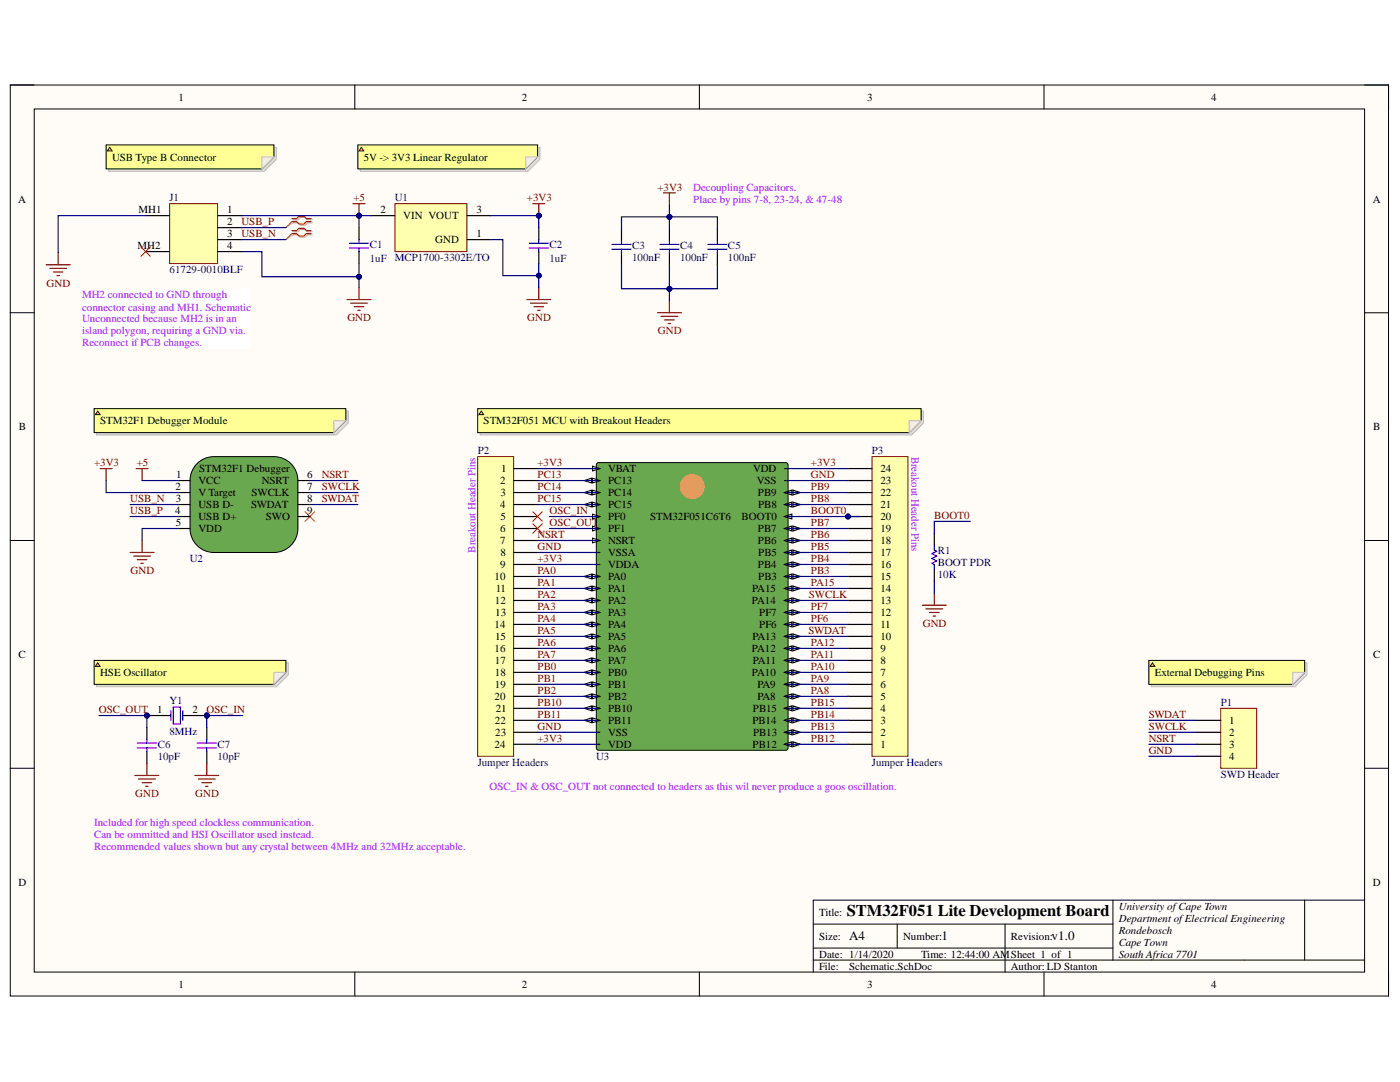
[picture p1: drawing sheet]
<svg xmlns="http://www.w3.org/2000/svg" width="279mm" height="216mm" viewBox="0 0 279 216" stroke-linecap="round" stroke-linejoin="round" font-family="sans-serif">
<path d="M2.1 17h275v181.7h-275z" fill-rule="evenodd" fill="#fffcf8"/>
<path d="M2.1 17h275v181.7h-275z" fill="none" stroke="#000" stroke-width=".2"/>
<path d="M6.8 21.7h265.5v172.3h-265.5z" fill-rule="evenodd" fill="#fffcf8"/>
<g fill="none" stroke="#000" stroke-width=".2">
<path d="M2 17h4.8M70.8 17v4.7M139.6 17v4.7M208.4 17v4.7M272.3 17h4.8v4.7M6.8 21.7h265.5v172.3h-265.5zM2 62.4h4.8M272.3 62.4h4.8M2 107.8h4.8M272.3 107.8h4.8M2 153.3h4.8M272.3 153.3h4.8"/>
<path d="M222.1 179.6v12M260.4 179.6v12M272.3 179.6h-110v14.4M70.8 194v4.7M139.6 194v4.7M162.3 184.4h59.8M162.3 191.6h110M162.3 189.2h59.8M179 184.4v4.8M200.6 184.4v9.6M208.4 194v4.7M277.1 194v4.7"/>
</g>
<path d="M95.3 91.1h7.2v59.8h-7.2z" fill-rule="evenodd" fill="#ffffb0"/>
<path d="M95.3 91.1h7.2v59.8h-7.2z" fill="none" stroke="#800000" stroke-width=".2"/>
<g fill="none" stroke="#000" stroke-width=".24">
<path d="M102.5 93.5h4.8M102.5 95.9h4.8M102.5 98.3h4.8M102.5 100.7h4.8M102.5 103.1h4.8M102.5 105.5h4.8M102.5 107.8h4.8M102.5 110.2h4.8M102.5 112.6h4.8M102.5 115h4.8M102.5 117.4h4.8M102.5 119.8h4.8"/>
<path d="M102.5 122.2h4.8M102.5 124.6h4.8M102.5 127h4.8M102.5 129.4h4.8M102.5 131.8h4.8M102.5 134.2h4.8M102.5 136.6h4.8M102.5 138.9h4.8M102.5 141.3h4.8M102.5 143.7h4.8M102.5 146.1h4.8M102.5 148.5h4.8"/>
</g>
<circle cx="29.3" cy="142.8" r=".48" fill="#000080"/>
<circle cx="29.3" cy="142.8" r=".48" fill="none" stroke="#000080" stroke-width=".2"/>
<circle cx="41.3" cy="142.8" r=".48" fill="#000080"/>
<circle cx="41.3" cy="142.8" r=".48" fill="none" stroke="#000080" stroke-width=".2"/>
<path d="M29.3 142.8h4.8" fill="none" stroke="#000" stroke-width=".24"/>
<circle cx="29.3" cy="142.8" r=".48" fill="#000080"/>
<circle cx="29.3" cy="142.8" r=".48" fill="none" stroke="#000080" stroke-width=".2"/>
<path d="M36.5 142.8h4.8" fill="none" stroke="#000" stroke-width=".24"/>
<circle cx="41.3" cy="142.8" r=".48" fill="#000080"/>
<circle cx="41.3" cy="142.8" r=".48" fill="none" stroke="#000080" stroke-width=".2"/>
<path d="M27.4 149.2h3.8M27.4 148.3h3.8M29.3 147.6v.7M29.3 149.2v.8M34.1 141.8v1.9M34.6 141.1h1.4v3.3h-1.4zM36.5 141.8v1.9M39.4 149.2h3.8M39.4 148.3h3.8M41.3 147.6v.7M41.3 149.2v.8" fill="none" stroke="#00f" stroke-width=".24"/>
<path d="M29.3 145.2v2.4M29.3 150v2.3M41.3 145.2v2.4M41.3 150v2.3" fill="none" stroke="#000" stroke-width=".24"/>
<path d="M26.9 154.7h4.8M27.6 155.4h3.4M28.4 156.2h1.9M29.1 156.9h.4M29.3 152.3v2.4M38.9 154.7h4.8M39.6 155.4h3.3M40.3 156.2h1.9M41 156.9h.5M41.3 152.3v2.4" fill="none" stroke="#800000" stroke-width=".24"/>
<circle cx="41.3" cy="142.8" r=".48" fill="#000080"/>
<circle cx="41.3" cy="142.8" r=".48" fill="none" stroke="#000080" stroke-width=".2"/>
<path d="M124 45.7v2.4M124 50.4v2.4M133.6 45.7v2.4M133.6 50.4v2.4M143.2 45.7v2.4M143.2 50.4v2.4" fill="none" stroke="#000" stroke-width=".24"/>
<path d="M122.1 49.7h3.8M122.1 48.8h3.8M124 48.1v.7M124 49.7v.7M131.7 49.7h3.8M131.7 48.8h3.8M133.6 48.1v.7M133.6 49.7v.7M141.3 49.7h3.8M141.3 48.8h3.8M143.2 48.1v.7M143.2 49.7v.7" fill="none" stroke="#00f" stroke-width=".24"/>
<path d="M132.4 38.5h2.4M133.6 38.5v2.4M131.2 62.4h4.8M131.9 63.1h3.4M132.6 63.8h2M133.4 64.6h.4M133.6 60v2.4" fill="none" stroke="#800000" stroke-width=".24"/>
<path d="M78.8 40.6h14.4v9.6h-14.4z" fill-rule="evenodd" fill="#ffffb0"/>
<path d="M78.8 40.6h14.4v9.6h-14.4z" fill="none" stroke="#800000" stroke-width=".2"/>
<path d="M71.6 45.4v2.4M71.6 50.2v2.4M74 43h4.8M93.2 47.8h4.8M93.2 43h4.8M107.5 45.4v2.4M107.5 50.2v2.4M186.5 106.4v2.4M186.5 113.6v2.4" fill="none" stroke="#000" stroke-width=".24"/>
<path d="M69.7 49.5h3.9M69.7 48.5h3.9M71.6 47.8v.7M71.6 49.5v.7M105.6 49.5h3.8M105.6 48.5h3.8M107.5 47.8v.7M107.5 49.5v.7M186.5 108.8v1l.4 .2-.9 .5 .9 .5-.9 .4 .9 .5-.9 .5 .5 .2v1" fill="none" stroke="#00f" stroke-width=".24"/>
<path d="M105.1 59.8h4.8M106.3 40.6h2.4M107.5 40.6v2.4M107.5 57.4v2.4M105.9 60.5h3.3M106.6 61.2h1.9M107.3 61.9h.5M186.5 118.4v2.4M184.1 120.8h4.8M184.8 121.5h3.3M185.5 122.2h1.9M186.2 122.9h.5" fill="none" stroke="#800000" stroke-width=".24"/>
<circle cx="107.5" cy="43" r=".48" fill="#000080"/>
<circle cx="107.5" cy="43" r=".48" fill="none" stroke="#000080" stroke-width=".2"/>
<path d="M69.3 59.8h4.7M70.5 40.6h2.3M71.6 40.6v2.4M71.6 57.4v2.4M70 60.5h3.3M70.7 61.2h1.9M71.4 61.9h.5" fill="none" stroke="#800000" stroke-width=".24"/>
<circle cx="71.6" cy="43" r=".48" fill="#000080"/>
<circle cx="71.6" cy="43" r=".48" fill="none" stroke="#000080" stroke-width=".2"/>
<path d="M119.2 92.4l37.6-.1 .4 .2 .1 56.7-.3 .4-37.5 .1-.4-.2-.1-56.7z" fill="#6aa84f"/>
<path d="M119.2 92.4l37.6-.1 .4 .2 .1 56.7-.3 .4-37.5 .1-.4-.2-.1-56.7z" fill="none" stroke="#000" stroke-width=".2"/>
<path d="M119.2 93.5h.5" fill="none" stroke="#000" stroke-width=".24"/>
<path d="M118.3 93l1.4 .5-1.4 .5z" fill="#f8fcff"/>
<path d="M118.3 93l1.4 .5-1.4 .5z" fill="none" stroke="#000" stroke-width=".2"/>
<path d="M119.2 95.9h.5" fill="none" stroke="#000" stroke-width=".24"/>
<path d="M118.3 95.4l1.4 .5-1.4 .5z" fill="#f8fcff"/>
<path d="M118.3 95.4l1.4 .5-1.4 .5z" fill="none" stroke="#000" stroke-width=".2"/>
<path d="M116.6 95.9l1.4-.5v1z" fill="#f8fcff"/>
<path d="M116.6 95.9l1.4-.5v1z" fill="none" stroke="#000" stroke-width=".2"/>
<path d="M119.2 98.3h.5" fill="none" stroke="#000" stroke-width=".24"/>
<path d="M118.3 97.8l1.4 .5-1.4 .5z" fill="#f8fcff"/>
<path d="M118.3 97.8l1.4 .5-1.4 .5z" fill="none" stroke="#000" stroke-width=".2"/>
<path d="M116.6 98.3l1.4-.5v1z" fill="#f8fcff"/>
<path d="M116.6 98.3l1.4-.5v1z" fill="none" stroke="#000" stroke-width=".2"/>
<path d="M119.2 100.7h.5" fill="none" stroke="#000" stroke-width=".24"/>
<path d="M118.3 100.2l1.4 .5-1.4 .5z" fill="#f8fcff"/>
<path d="M118.3 100.2l1.4 .5-1.4 .5z" fill="none" stroke="#000" stroke-width=".2"/>
<path d="M116.6 100.7l1.4-.5v1z" fill="#f8fcff"/>
<path d="M116.6 100.7l1.4-.5v1z" fill="none" stroke="#000" stroke-width=".2"/>
<path d="M119.2 103.1h.5" fill="none" stroke="#000" stroke-width=".24"/>
<path d="M118.3 102.6l1.4 .5-1.4 .4z" fill="#f8fcff"/>
<path d="M118.3 102.6l1.4 .5-1.4 .4z" fill="none" stroke="#000" stroke-width=".2"/>
<path d="M119.2 105.5h.5" fill="none" stroke="#000" stroke-width=".24"/>
<path d="M118.3 105l1.4 .5-1.4 .4z" fill="#f8fcff"/>
<path d="M118.3 105l1.4 .5-1.4 .4z" fill="none" stroke="#000" stroke-width=".2"/>
<path d="M119.2 107.8h.5" fill="none" stroke="#000" stroke-width=".24"/>
<path d="M118.3 107.4l1.4 .4-1.4 .5z" fill="#f8fcff"/>
<path d="M118.3 107.4l1.4 .4-1.4 .5z" fill="none" stroke="#000" stroke-width=".2"/>
<path d="M119.2 110.2h.5M119.2 112.6h.5M119.2 115h.5" fill="none" stroke="#000" stroke-width=".24"/>
<path d="M118.3 114.5l1.4 .5-1.4 .5z" fill="#f8fcff"/>
<path d="M118.3 114.5l1.4 .5-1.4 .5z" fill="none" stroke="#000" stroke-width=".2"/>
<path d="M116.6 115l1.4-.5v1z" fill="#f8fcff"/>
<path d="M116.6 115l1.4-.5v1z" fill="none" stroke="#000" stroke-width=".2"/>
<path d="M119.2 117.4h.5" fill="none" stroke="#000" stroke-width=".24"/>
<path d="M118.3 116.9l1.4 .5-1.4 .5z" fill="#f8fcff"/>
<path d="M118.3 116.9l1.4 .5-1.4 .5z" fill="none" stroke="#000" stroke-width=".2"/>
<path d="M116.6 117.4l1.4-.5v1z" fill="#f8fcff"/>
<path d="M116.6 117.4l1.4-.5v1z" fill="none" stroke="#000" stroke-width=".2"/>
<path d="M119.2 119.8h.5" fill="none" stroke="#000" stroke-width=".24"/>
<path d="M118.3 119.3l1.4 .5-1.4 .5z" fill="#f8fcff"/>
<path d="M118.3 119.3l1.4 .5-1.4 .5z" fill="none" stroke="#000" stroke-width=".2"/>
<path d="M116.6 119.8l1.4-.5v1z" fill="#f8fcff"/>
<path d="M116.6 119.8l1.4-.5v1z" fill="none" stroke="#000" stroke-width=".2"/>
<path d="M119.2 122.2h.5" fill="none" stroke="#000" stroke-width=".24"/>
<path d="M118.3 121.7l1.4 .5-1.4 .5z" fill="#f8fcff"/>
<path d="M118.3 121.7l1.4 .5-1.4 .5z" fill="none" stroke="#000" stroke-width=".2"/>
<path d="M116.6 122.2l1.4-.5v1z" fill="#f8fcff"/>
<path d="M116.6 122.2l1.4-.5v1z" fill="none" stroke="#000" stroke-width=".2"/>
<path d="M119.2 124.6h.5" fill="none" stroke="#000" stroke-width=".24"/>
<path d="M118.3 124.1l1.4 .5-1.4 .5z" fill="#f8fcff"/>
<path d="M118.3 124.1l1.4 .5-1.4 .5z" fill="none" stroke="#000" stroke-width=".2"/>
<path d="M116.6 124.6l1.4-.5v1z" fill="#f8fcff"/>
<path d="M116.6 124.6l1.4-.5v1z" fill="none" stroke="#000" stroke-width=".2"/>
<path d="M119.2 127h.5" fill="none" stroke="#000" stroke-width=".24"/>
<path d="M118.3 126.5l1.4 .5-1.4 .5z" fill="#f8fcff"/>
<path d="M118.3 126.5l1.4 .5-1.4 .5z" fill="none" stroke="#000" stroke-width=".2"/>
<path d="M116.6 127l1.4-.5v1z" fill="#f8fcff"/>
<path d="M116.6 127l1.4-.5v1z" fill="none" stroke="#000" stroke-width=".2"/>
<path d="M119.2 129.4h.5" fill="none" stroke="#000" stroke-width=".24"/>
<path d="M118.3 128.9l1.4 .5-1.4 .5z" fill="#f8fcff"/>
<path d="M118.3 128.9l1.4 .5-1.4 .5z" fill="none" stroke="#000" stroke-width=".2"/>
<path d="M116.6 129.4l1.4-.5v1z" fill="#f8fcff"/>
<path d="M116.6 129.4l1.4-.5v1z" fill="none" stroke="#000" stroke-width=".2"/>
<path d="M119.2 131.8h.5" fill="none" stroke="#000" stroke-width=".24"/>
<path d="M118.3 131.3l1.4 .5-1.4 .4z" fill="#f8fcff"/>
<path d="M118.3 131.3l1.4 .5-1.4 .4z" fill="none" stroke="#000" stroke-width=".2"/>
<path d="M116.6 131.8l1.4-.5v.9z" fill="#f8fcff"/>
<path d="M116.6 131.8l1.4-.5v.9z" fill="none" stroke="#000" stroke-width=".2"/>
<path d="M119.2 134.2h.5" fill="none" stroke="#000" stroke-width=".24"/>
<path d="M118.3 133.7l1.4 .5-1.4 .4z" fill="#f8fcff"/>
<path d="M118.3 133.7l1.4 .5-1.4 .4z" fill="none" stroke="#000" stroke-width=".2"/>
<path d="M116.6 134.2l1.4-.5v.9z" fill="#f8fcff"/>
<path d="M116.6 134.2l1.4-.5v.9z" fill="none" stroke="#000" stroke-width=".2"/>
<path d="M119.2 136.6h.5" fill="none" stroke="#000" stroke-width=".24"/>
<path d="M118.3 136.1l1.4 .5-1.4 .4z" fill="#f8fcff"/>
<path d="M118.3 136.1l1.4 .5-1.4 .4z" fill="none" stroke="#000" stroke-width=".2"/>
<path d="M116.6 136.6l1.4-.5v.9z" fill="#f8fcff"/>
<path d="M116.6 136.6l1.4-.5v.9z" fill="none" stroke="#000" stroke-width=".2"/>
<path d="M119.2 138.9h.5" fill="none" stroke="#000" stroke-width=".24"/>
<path d="M118.3 138.5l1.4 .4-1.4 .5z" fill="#f8fcff"/>
<path d="M118.3 138.5l1.4 .4-1.4 .5z" fill="none" stroke="#000" stroke-width=".2"/>
<path d="M116.6 138.9l1.4-.4v.9z" fill="#f8fcff"/>
<path d="M116.6 138.9l1.4-.4v.9z" fill="none" stroke="#000" stroke-width=".2"/>
<path d="M119.2 141.3h.5" fill="none" stroke="#000" stroke-width=".24"/>
<path d="M118.3 140.9l1.4 .4-1.4 .5z" fill="#f8fcff"/>
<path d="M118.3 140.9l1.4 .4-1.4 .5z" fill="none" stroke="#000" stroke-width=".2"/>
<path d="M116.6 141.3l1.4-.4v.9z" fill="#f8fcff"/>
<path d="M116.6 141.3l1.4-.4v.9z" fill="none" stroke="#000" stroke-width=".2"/>
<path d="M119.2 143.7h.5" fill="none" stroke="#000" stroke-width=".24"/>
<path d="M118.3 143.3l1.4 .4-1.4 .5z" fill="#f8fcff"/>
<path d="M118.3 143.3l1.4 .4-1.4 .5z" fill="none" stroke="#000" stroke-width=".2"/>
<path d="M116.6 143.7l1.4-.4v.9z" fill="#f8fcff"/>
<path d="M116.6 143.7l1.4-.4v.9z" fill="none" stroke="#000" stroke-width=".2"/>
<path d="M119.2 146.1h.5M119.2 148.5h.5M156.6 148.5h.5" fill="none" stroke="#000" stroke-width=".24"/>
<path d="M156.6 148.5l1.4-.5v1z" fill="#f8fcff"/>
<path d="M156.6 148.5l1.4-.5v1z" fill="none" stroke="#000" stroke-width=".24"/>
<path d="M158.3 148l1.4 .5-1.4 .5z" fill="#f8fcff"/>
<path d="M156.6 146.1h.5M158.3 148l1.4 .5-1.4 .5z" fill="none" stroke="#000" stroke-width=".24"/>
<path d="M156.6 146.1l1.4-.5v1z" fill="#f8fcff"/>
<path d="M156.6 146.1l1.4-.5v1z" fill="none" stroke="#000" stroke-width=".24"/>
<path d="M158.3 145.6l1.4 .5-1.4 .5z" fill="#f8fcff"/>
<path d="M156.6 143.7h.5M158.3 145.6l1.4 .5-1.4 .5z" fill="none" stroke="#000" stroke-width=".24"/>
<path d="M156.6 143.7l1.4-.4v.9z" fill="#f8fcff"/>
<path d="M156.6 143.7l1.4-.4v.9z" fill="none" stroke="#000" stroke-width=".24"/>
<path d="M158.3 143.3l1.4 .4-1.4 .5z" fill="#f8fcff"/>
<path d="M156.6 141.3h.5M158.3 143.3l1.4 .4-1.4 .5z" fill="none" stroke="#000" stroke-width=".24"/>
<path d="M156.6 141.3l1.4-.4v.9z" fill="#f8fcff"/>
<path d="M156.6 141.3l1.4-.4v.9z" fill="none" stroke="#000" stroke-width=".24"/>
<path d="M158.3 140.9l1.4 .4-1.4 .5z" fill="#f8fcff"/>
<path d="M156.6 138.9h.5M158.3 140.9l1.4 .4-1.4 .5z" fill="none" stroke="#000" stroke-width=".24"/>
<path d="M156.6 138.9l1.4-.4v.9z" fill="#f8fcff"/>
<path d="M156.6 138.9l1.4-.4v.9z" fill="none" stroke="#000" stroke-width=".24"/>
<path d="M158.3 138.5l1.4 .4-1.4 .5z" fill="#f8fcff"/>
<path d="M156.6 136.6h.5M158.3 138.5l1.4 .4-1.4 .5z" fill="none" stroke="#000" stroke-width=".24"/>
<path d="M156.6 136.6l1.4-.5v.9z" fill="#f8fcff"/>
<path d="M156.6 136.6l1.4-.5v.9z" fill="none" stroke="#000" stroke-width=".24"/>
<path d="M158.3 136.1l1.4 .5-1.4 .4z" fill="#f8fcff"/>
<path d="M156.6 134.2h.5M158.3 136.1l1.4 .5-1.4 .4z" fill="none" stroke="#000" stroke-width=".24"/>
<path d="M156.6 134.2l1.4-.5v.9z" fill="#f8fcff"/>
<path d="M156.6 134.2l1.4-.5v.9z" fill="none" stroke="#000" stroke-width=".24"/>
<path d="M158.3 133.7l1.4 .5-1.4 .4z" fill="#f8fcff"/>
<path d="M156.6 131.8h.5M158.3 133.7l1.4 .5-1.4 .4z" fill="none" stroke="#000" stroke-width=".24"/>
<path d="M156.6 131.8l1.4-.5v.9z" fill="#f8fcff"/>
<path d="M156.6 131.8l1.4-.5v.9z" fill="none" stroke="#000" stroke-width=".24"/>
<path d="M158.3 131.3l1.4 .5-1.4 .4z" fill="#f8fcff"/>
<path d="M156.6 129.4h.5M158.3 131.3l1.4 .5-1.4 .4z" fill="none" stroke="#000" stroke-width=".24"/>
<path d="M156.6 129.4l1.4-.5v1z" fill="#f8fcff"/>
<path d="M156.6 129.4l1.4-.5v1z" fill="none" stroke="#000" stroke-width=".24"/>
<path d="M158.3 128.9l1.4 .5-1.4 .5z" fill="#f8fcff"/>
<path d="M156.6 127h.5M158.3 128.9l1.4 .5-1.4 .5z" fill="none" stroke="#000" stroke-width=".24"/>
<path d="M156.6 127l1.4-.5v1z" fill="#f8fcff"/>
<path d="M156.6 127l1.4-.5v1z" fill="none" stroke="#000" stroke-width=".24"/>
<path d="M158.3 126.5l1.4 .5-1.4 .5z" fill="#f8fcff"/>
<path d="M156.6 124.6h.5M158.3 126.5l1.4 .5-1.4 .5z" fill="none" stroke="#000" stroke-width=".24"/>
<path d="M156.6 124.6l1.4-.5v1z" fill="#f8fcff"/>
<path d="M156.6 124.6l1.4-.5v1z" fill="none" stroke="#000" stroke-width=".24"/>
<path d="M158.3 124.1l1.4 .5-1.4 .5z" fill="#f8fcff"/>
<path d="M156.6 122.2h.5M158.3 124.1l1.4 .5-1.4 .5z" fill="none" stroke="#000" stroke-width=".24"/>
<path d="M156.6 122.2l1.4-.5v1z" fill="#f8fcff"/>
<path d="M156.6 122.2l1.4-.5v1z" fill="none" stroke="#000" stroke-width=".24"/>
<path d="M158.3 121.7l1.4 .5-1.4 .5z" fill="#f8fcff"/>
<path d="M156.6 119.8h.5M158.3 121.7l1.4 .5-1.4 .5z" fill="none" stroke="#000" stroke-width=".24"/>
<path d="M156.6 119.8l1.4-.5v1z" fill="#f8fcff"/>
<path d="M156.6 119.8l1.4-.5v1z" fill="none" stroke="#000" stroke-width=".24"/>
<path d="M158.3 119.3l1.4 .5-1.4 .5z" fill="#f8fcff"/>
<path d="M156.6 117.4h.5M158.3 119.3l1.4 .5-1.4 .5z" fill="none" stroke="#000" stroke-width=".24"/>
<path d="M156.6 117.4l1.4-.5v1z" fill="#f8fcff"/>
<path d="M156.6 117.4l1.4-.5v1z" fill="none" stroke="#000" stroke-width=".24"/>
<path d="M158.3 116.9l1.4 .5-1.4 .5z" fill="#f8fcff"/>
<path d="M156.6 115h.5M158.3 116.9l1.4 .5-1.4 .5z" fill="none" stroke="#000" stroke-width=".24"/>
<path d="M156.6 115l1.4-.5v1z" fill="#f8fcff"/>
<path d="M156.6 115l1.4-.5v1z" fill="none" stroke="#000" stroke-width=".24"/>
<path d="M158.3 114.5l1.4 .5-1.4 .5z" fill="#f8fcff"/>
<path d="M156.6 112.6h.5M158.3 114.5l1.4 .5-1.4 .5z" fill="none" stroke="#000" stroke-width=".24"/>
<path d="M156.6 112.6l1.4-.4v.9z" fill="#f8fcff"/>
<path d="M156.6 112.6l1.4-.4v.9z" fill="none" stroke="#000" stroke-width=".24"/>
<path d="M158.3 112.2l1.4 .4-1.4 .5z" fill="#f8fcff"/>
<path d="M156.6 110.2h.5M158.3 112.2l1.4 .4-1.4 .5z" fill="none" stroke="#000" stroke-width=".24"/>
<path d="M156.6 110.2l1.4-.4v.9z" fill="#f8fcff"/>
<path d="M156.6 110.2l1.4-.4v.9z" fill="none" stroke="#000" stroke-width=".24"/>
<path d="M158.3 109.8l1.4 .4-1.4 .5z" fill="#f8fcff"/>
<path d="M156.6 107.8h.5M158.3 109.8l1.4 .4-1.4 .5z" fill="none" stroke="#000" stroke-width=".24"/>
<path d="M156.6 107.8l1.4-.4v.9z" fill="#f8fcff"/>
<path d="M156.6 107.8l1.4-.4v.9z" fill="none" stroke="#000" stroke-width=".24"/>
<path d="M158.3 107.4l1.4 .4-1.4 .5z" fill="#f8fcff"/>
<path d="M156.6 105.5h.5M158.3 107.4l1.4 .4-1.4 .5z" fill="none" stroke="#000" stroke-width=".24"/>
<path d="M156.6 105.5l1.4-.5v.9z" fill="#f8fcff"/>
<path d="M156.6 105.5l1.4-.5v.9z" fill="none" stroke="#000" stroke-width=".24"/>
<path d="M158.3 105l1.4 .5-1.4 .4z" fill="#f8fcff"/>
<path d="M156.6 103.1h.5M158.3 105l1.4 .5-1.4 .4z" fill="none" stroke="#000" stroke-width=".24"/>
<path d="M156.6 103.1l1.4-.5v.9z" fill="#f8fcff"/>
<path d="M156.6 103.1l1.4-.5v.9zM156.6 100.7h.5" fill="none" stroke="#000" stroke-width=".24"/>
<path d="M156.6 100.7l1.4-.5v1z" fill="#f8fcff"/>
<path d="M156.6 100.7l1.4-.5v1z" fill="none" stroke="#000" stroke-width=".24"/>
<path d="M158.3 100.2l1.4 .5-1.4 .5z" fill="#f8fcff"/>
<path d="M156.6 98.3h.5M158.3 100.2l1.4 .5-1.4 .5z" fill="none" stroke="#000" stroke-width=".24"/>
<path d="M156.6 98.3l1.4-.5v1z" fill="#f8fcff"/>
<path d="M156.6 98.3l1.4-.5v1z" fill="none" stroke="#000" stroke-width=".24"/>
<path d="M158.3 97.8l1.4 .5-1.4 .5z" fill="#f8fcff"/>
<path d="M156.6 95.9h.5M156.6 93.5h.5M158.3 97.8l1.4 .5-1.4 .5z" fill="none" stroke="#000" stroke-width=".24"/>
<circle cx="138.1" cy="97.1" r="2.39" fill="#f90"/>
<circle cx="138.1" cy="97.1" r="2.39" fill="none" stroke="#f90" stroke-width=".2"/>
<circle cx="169.2" cy="103.1" r=".48" fill="#000080"/>
<circle cx="169.2" cy="103.1" r=".48" fill="none" stroke="#000080" stroke-width=".2"/>
<path d="M174 91.1h7.2v59.8h-7.2z" fill-rule="evenodd" fill="#ffffb0"/>
<path d="M174 91.1h7.2v59.8h-7.2z" fill="none" stroke="#800000" stroke-width=".2"/>
<g fill="none" stroke="#000" stroke-width=".24">
<path d="M169.2 119.8h4.8M169.2 117.4h4.8M169.2 115h4.8M169.2 112.6h4.8M169.2 110.2h4.8M169.2 107.8h4.8M169.2 105.5h4.8M169.2 103.1h4.8M169.2 138.9h4.8M169.2 136.6h4.8M169.2 134.2h4.8M169.2 131.8h4.8"/>
<path d="M169.2 129.4h4.8M169.2 127h4.8M169.2 124.6h4.8M169.2 122.2h4.8M169.2 148.5h4.8M169.2 146.1h4.8M169.2 143.7h4.8M169.2 141.3h4.8"/>
</g>
<circle cx="169.2" cy="103.1" r=".48" fill="#000080"/>
<circle cx="169.2" cy="103.1" r=".48" fill="none" stroke="#000080" stroke-width=".2"/>
<path d="M169.2 98.3h4.8M169.2 95.9h4.8M169.2 93.5h4.8M169.2 100.7h4.8" fill="none" stroke="#000" stroke-width=".24"/>
<path d="M33.9 40.6h9.5v12h-9.5z" fill-rule="evenodd" fill="#ffffb0"/>
<path d="M33.9 40.6h9.5v12h-9.5z" fill="none" stroke="#800000" stroke-width=".2"/>
<path d="M29.1 43h4.8M29.1 50.2h4.8M43.4 43h4.8M43.4 45.4h4.8M43.4 47.8h4.8M43.4 50.2h4.8" fill="none" stroke="#000" stroke-width=".24"/>
<path d="M20 93.5h2.4M21.2 93.5v2.4M27.2 93.5h2.3M28.4 93.5v2.4M26 110.2h4.7M26.7 111h3.3M27.4 111.7h1.9M28.1 112.4h.5M28.4 107.8v2.4" fill="none" stroke="#800000" stroke-width=".24"/>
<path d="M60.9 102.1l1.9 1.9M62.8 102.1l-1.9 1.9" fill="none" stroke="#f00" stroke-width=".2"/>
<path d="M243.6 141.3h7.2v12h-7.2z" fill-rule="evenodd" fill="#ffffb0"/>
<path d="M243.6 141.3h7.2v12h-7.2z" fill="none" stroke="#800000" stroke-width=".2"/>
<path d="M238.8 143.7h4.8M238.8 146.1h4.8M238.8 148.5h4.8M238.8 150.9h4.8" fill="none" stroke="#000" stroke-width=".24"/>
<path d="M58.5 43.9h.9l.5-.5h1l.5 .5h.9M58.5 44.5h.9l.5 .4h1l.5-.4h.9M58.5 46.3h.9l.5-.5h1l.5 .5h.9M58.5 46.9h.9l.5 .4h1l.5-.4h.9" fill="none" stroke="#d0a19e" stroke-width=".24"/>
<path d="M58.5 44.5l-1.4 .9M58.5 46.9l-1.4 .9" fill="none" stroke="#d0a19e" stroke-width=".2"/>
<path d="M58.3 43.6h.9l.5-.5h.9l.5 .5h1M58.3 44.2h.9l.5 .5h.9l.5-.5h1M58.3 46h.9l.5-.5h.9l.5 .5h1M58.3 46.6h.9l.5 .5h.9l.5-.5h1" fill="none" stroke="#f00" stroke-width=".24"/>
<path d="M28.1 49.2l1.9 2M30 49.2l-1.9 2M58.3 44.2l-1.2 1.2M58.3 46.6l-1.2 1.2M106.3 102.1l1.9 1.9M106.3 104.5l1.9 1.9M108.2 102.1l-1.9 1.9M108.2 104.5l-1.9 1.9" fill="none" stroke="#f00" stroke-width=".2"/>
<path d="M9.2 52.8h4.8M9.9 53.6h3.4M10.7 54.3h1.9M11.4 55h.5M11.6 50.4v2.4" fill="none" stroke="#800000" stroke-width=".24"/>
<path d="M39 92.8a4.8 4.8 0 0 1 3.7-1.7h12a4.8 4.8 0 0 1 4.8 4.8v9.6a4.8 4.8 0 0 1-4.8 4.7h-12a4.8 4.8 0 0 1-4.8-4.7v-9.6a4.8 4.8 0 0 1 1.1-3.1z" fill="#6aa84f"/>
<path d="M39 92.8a4.8 4.8 0 0 1 3.7-1.7h12a4.8 4.8 0 0 1 4.8 4.8v9.6a4.8 4.8 0 0 1-4.8 4.7h-12a4.8 4.8 0 0 1-4.8-4.7v-9.6a4.8 4.8 0 0 1 1.1-3.1z" fill="none" stroke="#000" stroke-width=".2"/>
<path d="M35.5 95.9h2.4M35.5 98.3h2.4M59.5 95.9h2.3M59.5 98.3h2.3M35.5 100.7h2.4M35.5 103.1h2.4M35.5 105.5h2.4M59.5 100.7h2.3M59.5 103.1h2.3" fill="none" stroke="#000" stroke-width=".24"/>
<path d="M16.4 57.6h33.5v12h-33.5z" fill-rule="evenodd" fill="#fff"/>
<path d="M16.4 57.6h33.5v12h-33.5z" fill="none" stroke="#fff" stroke-width=".2"/>
<path d="M29.1 43h-17.5v7.4M19.7 142.8h9.6v2.4" fill="none" stroke="#000080" stroke-width=".24"/>
<circle cx="29.3" cy="142.8" r=".48" fill="#000080"/>
<circle cx="29.3" cy="142.8" r=".48" fill="none" stroke="#000080" stroke-width=".2"/>
<path d="M21.2 95.9v2.4h14.3M28.4 95.9h7.1M26 103.1h9.5M26 100.7h9.5M35.5 105.5h-7.1v2.3M48.5 142.8h-7.2v2.4" fill="none" stroke="#000080" stroke-width=".24"/>
<circle cx="41.3" cy="142.8" r=".48" fill="#000080"/>
<circle cx="41.3" cy="142.8" r=".48" fill="none" stroke="#000080" stroke-width=".2"/>
<path d="M48.2 50.2h4.1v5h19.3v2.2" fill="none" stroke="#000080" stroke-width=".24"/>
<circle cx="71.6" cy="55.2" r=".48" fill="#000080"/>
<circle cx="71.6" cy="55.2" r=".48" fill="none" stroke="#000080" stroke-width=".2"/>
<path d="M48.2 47.8h8.9M48.2 45.4h8.9M48.2 43h23.4" fill="none" stroke="#000080" stroke-width=".24"/>
<circle cx="71.6" cy="43" r=".48" fill="#000080"/>
<circle cx="71.6" cy="43" r=".48" fill="none" stroke="#000080" stroke-width=".2"/>
<path d="M71.6 43h2.4M61.8 98.3h9.6M61.8 95.9h9.6M61.8 100.7h9.6" fill="none" stroke="#000080" stroke-width=".24"/>
<circle cx="71.6" cy="43" r=".48" fill="#000080"/>
<circle cx="71.6" cy="43" r=".48" fill="none" stroke="#000080" stroke-width=".2"/>
<path d="M98 47.8h2.4v7.2h7.1v2.4" fill="none" stroke="#000080" stroke-width=".24"/>
<circle cx="107.5" cy="55" r=".48" fill="#000080"/>
<circle cx="107.5" cy="55" r=".48" fill="none" stroke="#000080" stroke-width=".2"/>
<path d="M98 43h9.5" fill="none" stroke="#000080" stroke-width=".24"/>
<circle cx="107.5" cy="43" r=".48" fill="#000080"/>
<circle cx="107.5" cy="43" r=".48" fill="none" stroke="#000080" stroke-width=".2"/>
<g fill="none" stroke="#000080" stroke-width=".24">
<path d="M124 52.8v4.8h9.6M107.3 98.3h11.9M107.3 95.9h11.9M107.3 93.5h11.9M107.3 119.8h11.9M107.3 117.4h11.9M107.3 115h11.9M107.3 112.6h11.9M107.3 110.2h11.9M107.3 107.8h11.9M107.3 100.7h11.9M109.7 105.5h9.5"/>
<path d="M109.7 103.1h9.5M107.3 138.9h11.9M107.3 136.6h11.9M107.3 134.2h11.9M107.3 131.8h11.9M107.3 129.4h11.9M107.3 127h11.9M107.3 124.6h11.9M107.3 122.2h11.9M107.3 148.5h11.9M107.3 146.1h11.9M107.3 143.7h11.9"/>
<path d="M107.3 141.3h11.9"/>
</g>
<circle cx="133.6" cy="57.6" r=".48" fill="#000080"/>
<circle cx="133.6" cy="57.6" r=".48" fill="none" stroke="#000080" stroke-width=".2"/>
<path d="M133.6 43.3h-9.6v2.4" fill="none" stroke="#000080" stroke-width=".24"/>
<circle cx="133.6" cy="43.3" r=".48" fill="#000080"/>
<circle cx="133.6" cy="43.3" r=".48" fill="none" stroke="#000080" stroke-width=".2"/>
<path d="M143.2 52.8v4.8h-9.6v2.4" fill="none" stroke="#000080" stroke-width=".24"/>
<circle cx="133.6" cy="57.6" r=".48" fill="#000080"/>
<circle cx="133.6" cy="57.6" r=".48" fill="none" stroke="#000080" stroke-width=".2"/>
<path d="M133.6 40.9v2.4h9.6v2.4" fill="none" stroke="#000080" stroke-width=".24"/>
<circle cx="133.6" cy="43.3" r=".48" fill="#000080"/>
<circle cx="133.6" cy="43.3" r=".48" fill="none" stroke="#000080" stroke-width=".2"/>
<g fill="none" stroke="#000080" stroke-width=".24">
<path d="M157.1 98.3h12.1M157.1 95.9h12.1M157.1 93.5h12.1M157.1 103.1h14.5M157.1 119.8h12.1M157.1 117.4h12.1M157.1 115h12.1M157.1 112.6h12.1M157.1 110.2h12.1M157.1 107.8h12.1M157.1 105.5h12.1M157.1 100.7h12.1"/>
<path d="M157.1 138.9h12.1M157.1 136.6h12.1M157.1 134.2h12.1M157.1 131.8h12.1M157.1 129.4h12.1M157.1 127h12.1M157.1 124.6h12.1M157.1 122.2h12.1M157.1 148.5h12.1M157.1 146.1h12.1M157.1 143.7h12.1M157.1 141.3h12.1"/>
</g>
<circle cx="169.2" cy="103.1" r=".48" fill="#000080"/>
<circle cx="169.2" cy="103.1" r=".48" fill="none" stroke="#000080" stroke-width=".2"/>
<path d="M71.6 52.6v2.6M193.6 104h-7.1v2.4M229.3 150.9h9.5M229.3 148.5h9.5M229.3 146.1h9.5M229.3 143.7h9.5" fill="none" stroke="#000080" stroke-width=".24"/>
<circle cx="71.6" cy="55.2" r=".48" fill="#000080"/>
<circle cx="71.6" cy="55.2" r=".48" fill="none" stroke="#000080" stroke-width=".2"/>
<path d="M71.6 43v2.4" fill="none" stroke="#000080" stroke-width=".24"/>
<circle cx="71.6" cy="43" r=".48" fill="#000080"/>
<circle cx="71.6" cy="43" r=".48" fill="none" stroke="#000080" stroke-width=".2"/>
<path d="M107.5 52.6v2.4" fill="none" stroke="#000080" stroke-width=".24"/>
<circle cx="107.5" cy="55" r=".48" fill="#000080"/>
<circle cx="107.5" cy="55" r=".48" fill="none" stroke="#000080" stroke-width=".2"/>
<path d="M107.5 43v2.4" fill="none" stroke="#000080" stroke-width=".24"/>
<circle cx="107.5" cy="43" r=".48" fill="#000080"/>
<circle cx="107.5" cy="43" r=".48" fill="none" stroke="#000080" stroke-width=".2"/>
<path d="M133.6 52.8v4.8" fill="none" stroke="#000080" stroke-width=".24"/>
<circle cx="133.6" cy="57.6" r=".48" fill="#000080"/>
<circle cx="133.6" cy="57.6" r=".48" fill="none" stroke="#000080" stroke-width=".2"/>
<path d="M133.6 43.3v2.4" fill="none" stroke="#000080" stroke-width=".24"/>
<circle cx="133.6" cy="43.3" r=".48" fill="#000080"/>
<circle cx="133.6" cy="43.3" r=".48" fill="none" stroke="#000080" stroke-width=".2"/>
<path d="M186.5 116v2.4" fill="none" stroke="#000080" stroke-width=".24"/>
<path d="M21.7 29.4h33.4v2.4l-2.3 2.4h-31.1z" fill-rule="evenodd" fill="#e0ddd7"/>
<path d="M21.7 29.4h33.4v2.4l-2.3 2.4h-31.1z" fill="none" stroke="#bfbdba" stroke-width=".2"/>
<path d="M21.2 28.9h33.5v2.4l-2.4 2.4h-31.1z" fill-rule="evenodd" fill="#ffff96"/>
<path d="M21.2 28.9h33.5v2.4l-2.4 2.4h-31.1z" fill="none" stroke="#000" stroke-width=".2"/>
<path d="M52.3 31.3h2.4l-2.4 2.4z" fill="#f2f0d8"/>
<path d="M52.3 31.3h2.4l-2.4 2.4z" fill="none" stroke="#bfbdba" stroke-width=".2"/>
<path d="M21.9 29.4l.5 .7h-1z" fill="#ffcc78"/>
<path d="M21.9 29.4l.5 .7h-1z" fill="none" stroke="#300" stroke-width=".2"/>
<path d="M71.9 29.4h35.9v2.4l-2.4 2.4h-33.5z" fill-rule="evenodd" fill="#e0ddd7"/>
<path d="M71.9 29.4h35.9v2.4l-2.4 2.4h-33.5z" fill="none" stroke="#bfbdba" stroke-width=".2"/>
<path d="M71.4 28.9h35.9v2.4l-2.4 2.4h-33.5z" fill-rule="evenodd" fill="#ffff96"/>
<path d="M71.4 28.9h35.9v2.4l-2.4 2.4h-33.5z" fill="none" stroke="#000" stroke-width=".2"/>
<path d="M104.9 31.3h2.4l-2.4 2.4z" fill="#f2f0d8"/>
<path d="M104.9 31.3h2.4l-2.4 2.4z" fill="none" stroke="#bfbdba" stroke-width=".2"/>
<path d="M72.1 29.4l.5 .7h-1z" fill="#ffcc78"/>
<path d="M72.1 29.4l.5 .7h-1z" fill="none" stroke="#300" stroke-width=".2"/>
<path d="M19.3 82h50.2v2.4l-2.4 2.4h-47.8z" fill-rule="evenodd" fill="#e0ddd7"/>
<path d="M19.3 82h50.2v2.4l-2.4 2.4h-47.8z" fill="none" stroke="#bfbdba" stroke-width=".2"/>
<path d="M18.8 81.5h50.2v2.4l-2.4 2.4h-47.8z" fill-rule="evenodd" fill="#ffff96"/>
<path d="M18.8 81.5h50.2v2.4l-2.4 2.4h-47.8z" fill="none" stroke="#000" stroke-width=".2"/>
<path d="M66.6 83.9h2.4l-2.4 2.4z" fill="#f2f0d8"/>
<path d="M66.6 83.9h2.4l-2.4 2.4z" fill="none" stroke="#bfbdba" stroke-width=".2"/>
<path d="M19.5 82l.5 .7h-1z" fill="#ffcc78"/>
<path d="M19.5 82l.5 .7h-1z" fill="none" stroke="#300" stroke-width=".2"/>
<path d="M95.8 82h88.5v2.4l-2.4 2.4h-86.1z" fill-rule="evenodd" fill="#e0ddd7"/>
<path d="M95.8 82h88.5v2.4l-2.4 2.4h-86.1z" fill="none" stroke="#bfbdba" stroke-width=".2"/>
<path d="M95.3 81.5h88.5v2.4l-2.4 2.4h-86.1z" fill-rule="evenodd" fill="#ffff96"/>
<path d="M95.3 81.5h88.5v2.4l-2.4 2.4h-86.1z" fill="none" stroke="#000" stroke-width=".2"/>
<path d="M181.4 83.9h2.4l-2.4 2.4z" fill="#f2f0d8"/>
<path d="M181.4 83.9h2.4l-2.4 2.4z" fill="none" stroke="#bfbdba" stroke-width=".2"/>
<path d="M96 82l.5 .7h-.9z" fill="#ffcc78"/>
<path d="M96 82l.5 .7h-.9z" fill="none" stroke="#300" stroke-width=".2"/>
<path d="M229.8 132.3h31.1v2.3l-2.4 2.4h-28.7z" fill-rule="evenodd" fill="#e0ddd7"/>
<path d="M229.8 132.3h31.1v2.3l-2.4 2.4h-28.7z" fill="none" stroke="#bfbdba" stroke-width=".2"/>
<path d="M229.3 131.8h31.1v2.4l-2.4 2.4h-28.7z" fill-rule="evenodd" fill="#ffff96"/>
<path d="M229.3 131.8h31.1v2.4l-2.4 2.4h-28.7z" fill="none" stroke="#000" stroke-width=".2"/>
<path d="M258 134.2h2.4l-2.4 2.4z" fill="#f2f0d8"/>
<path d="M258 134.2h2.4l-2.4 2.4z" fill="none" stroke="#bfbdba" stroke-width=".2"/>
<path d="M230 132.3l.5 .7h-1z" fill="#ffcc78"/>
<path d="M230 132.3l.5 .7h-1z" fill="none" stroke="#300" stroke-width=".2"/>
<path d="M19.3 132.2h38.2v2.4l-2.4 2.4h-35.8z" fill-rule="evenodd" fill="#e0ddd7"/>
<path d="M19.3 132.2h38.2v2.4l-2.4 2.4h-35.8z" fill="none" stroke="#bfbdba" stroke-width=".2"/>
<path d="M18.8 131.8h38.3v2.4l-2.4 2.4h-35.9z" fill-rule="evenodd" fill="#ffff96"/>
<path d="M18.8 131.8h38.3v2.4l-2.4 2.4h-35.9z" fill="none" stroke="#000" stroke-width=".2"/>
<path d="M54.7 134.2h2.4l-2.4 2.4z" fill="#f2f0d8"/>
<path d="M54.7 134.2h2.4l-2.4 2.4z" fill="none" stroke="#bfbdba" stroke-width=".2"/>
<path d="M19.5 132.2l.5 .8h-1z" fill="#ffcc78"/>
<path d="M19.5 132.2l.5 .8h-1z" fill="none" stroke="#300" stroke-width=".2"/>
<text font-size="3.3" x="169" y="182.8">STM32F051 Lite Development Board</text>
<g font-size="2.6">
<text x="169.5" y="187.7">A4</text>
<text x="187.9" y="187.7">1</text>
<text x="209.9" y="187.7">v1.0</text>
</g>
<g font-size="2.2">
<text x="35.6" y="20.1">1</text>
<text x="104.2" y="20.1">2</text>
<text x="173" y="20.1">3</text>
<text x="241.7" y="20.1">4</text>
<text x="22.4" y="32.1">USB Type B Connector</text>
<text x="72.6" y="32.1">5V -&gt; 3V3 Linear Regulator</text>
<text x="3.6" y="40.4">A</text>
<text x="274" y="40.4">A</text>
<text x="27.6" y="42.6">MH1</text>
<text x="45.3" y="42.6">1</text>
<text x="45.3" y="45">2</text>
<text x="45.3" y="47.4">3</text>
<text x="75.9" y="42.6">2</text>
<text x="80.5" y="43.8">VIN VOUT</text>
<text x="95.1" y="47.4">1</text>
<text x="95.1" y="42.6">3</text>
<text x="27.5" y="49.7">MH2</text>
<text x="45.3" y="49.7">4</text>
<text x="86.9" y="48.5">GND</text>
<text x="3.8" y="85.9">B</text>
<text x="20" y="84.7">STM32F1 Debugger Module</text>
<text x="96.5" y="84.7">STM32F051 MCU with Breakout Headers</text>
<text x="274" y="85.9">B</text>
<text x="35.2" y="95.4">1</text>
<text x="39.7" y="94.2">STM32F1 Debugger</text>
<text x="61.3" y="95.4">6</text>
<text x="100" y="94.2">1</text>
<text x="121.3" y="94.2">VBAT</text>
<text x="150.3" y="94.2">VDD</text>
<text x="175.7" y="94.2">24</text>
<text x="35" y="97.8">2</text>
<text x="35.1" y="100.2">3</text>
<text x="39.6" y="96.6">VCC</text>
<text x="39.6" y="99">V Target</text>
<text x="39.6" y="101.4">USB D-</text>
<text x="50.1" y="101.4">SWDAT</text>
<text x="50.2" y="99">SWCLK</text>
<text x="52.3" y="96.6">NSRT</text>
<text x="61.3" y="97.8">7</text>
<text x="61.3" y="100.2">8</text>
<text x="99.8" y="96.6">2</text>
<text x="99.8" y="101.4">4</text>
<text x="99.9" y="99">3</text>
<text x="121.3" y="96.6">PC13</text>
<text x="121.3" y="99">PC14</text>
<text x="121.3" y="101.4">PC15</text>
<text x="151" y="96.6">VSS</text>
<text x="151.3" y="99">PB9</text>
<text x="151.3" y="101.4">PB8</text>
<text x="175.7" y="101.4">21</text>
<text x="175.7" y="99">22</text>
<text x="175.7" y="96.6">23</text>
<text x="35" y="102.6">4</text>
<text x="35.1" y="105">5</text>
<text x="39.6" y="103.8">USB D+</text>
<text x="39.6" y="106.2">VDD</text>
<text x="53" y="103.8">SWO</text>
<text x="61.3" y="102.6">9</text>
<text x="99.8" y="106.2">6</text>
<text x="99.9" y="103.8">5</text>
<text x="121.3" y="103.8">PF0</text>
<text x="121.3" y="106.2">PF1</text>
<text x="129.8" y="103.8">STM32F051C6T6</text>
<text x="148" y="103.8">BOOT0</text>
<text x="151.3" y="106.2">PB7</text>
<text x="175.7" y="106.2">19</text>
<text x="175.7" y="103.8">20</text>
<text x="99.8" y="108.6">7</text>
<text x="99.8" y="113.4">9</text>
<text x="99.9" y="111">8</text>
<text x="121.3" y="108.6">NSRT</text>
<text x="121.3" y="111">VSSA</text>
<text x="121.3" y="113.4">VDDA</text>
<text x="151.3" y="113.4">PB4</text>
<text x="151.3" y="108.6">PB6</text>
<text x="151.3" y="111">PB5</text>
<text x="175.7" y="113.4">16</text>
<text x="175.7" y="111">17</text>
<text x="175.7" y="108.6">18</text>
<text x="98.7" y="115.8">10</text>
<text x="98.9" y="118.2">11</text>
<text x="121.3" y="115.8">PA0</text>
<text x="121.3" y="118.2">PA1</text>
<text x="150.1" y="118.2">PA15</text>
<text x="151.3" y="115.8">PB3</text>
<text x="175.7" y="118.2">14</text>
<text x="175.7" y="115.8">15</text>
<text x="98.7" y="125.3">14</text>
<text x="98.8" y="120.5">12</text>
<text x="98.8" y="122.9">13</text>
<text x="121.3" y="120.5">PA2</text>
<text x="121.3" y="122.9">PA3</text>
<text x="121.3" y="125.3">PA4</text>
<text x="150.1" y="120.5">PA14</text>
<text x="151.5" y="125.3">PF6</text>
<text x="151.5" y="122.9">PF7</text>
<text x="175.7" y="125.3">11</text>
<text x="175.7" y="122.9">12</text>
<text x="175.7" y="120.5">13</text>
<text x="3.7" y="131.3">C</text>
<text x="98.7" y="130.1">16</text>
<text x="98.8" y="127.7">15</text>
<text x="121.3" y="127.7">PA5</text>
<text x="121.3" y="130.1">PA6</text>
<text x="150.1" y="130.1">PA12</text>
<text x="150.2" y="127.7">PA13</text>
<text x="175.7" y="130.1">9</text>
<text x="175.7" y="127.7">10</text>
<text x="274" y="131.3">C</text>
<text x="20" y="134.9">HSE Oscillator</text>
<text x="98.8" y="132.5">17</text>
<text x="98.8" y="134.9">18</text>
<text x="98.8" y="137.3">19</text>
<text x="121.3" y="132.5">PA7</text>
<text x="121.3" y="134.9">PB0</text>
<text x="121.3" y="137.3">PB1</text>
<text x="150.1" y="134.9">PA10</text>
<text x="150.2" y="132.5">PA11</text>
<text x="151.2" y="137.3">PA9</text>
<text x="175.7" y="137.3">6</text>
<text x="175.7" y="134.9">7</text>
<text x="175.7" y="132.5">8</text>
<text x="230.5" y="134.9">External Debugging Pins</text>
<text x="31.3" y="142.3">1</text>
<text x="38.4" y="142.3">2</text>
<text x="98.7" y="139.7">20</text>
<text x="98.9" y="142.1">21</text>
<text x="121.3" y="139.7">PB2</text>
<text x="121.3" y="142.1">PB10</text>
<text x="150.2" y="142.1">PB15</text>
<text x="151.2" y="139.7">PA8</text>
<text x="175.7" y="142.1">4</text>
<text x="175.7" y="139.7">5</text>
<text x="98.7" y="149.3">24</text>
<text x="98.8" y="144.5">22</text>
<text x="98.8" y="146.8">23</text>
<text x="121.3" y="144.5">PB11</text>
<text x="121.3" y="146.8">VSS</text>
<text x="121.3" y="149.3">VDD</text>
<text x="150.2" y="144.5">PB14</text>
<text x="150.2" y="149.3">PB12</text>
<text x="150.3" y="146.8">PB13</text>
<text x="175.7" y="149.3">1</text>
<text x="175.7" y="146.8">2</text>
<text x="175.7" y="144.5">3</text>
<text x="245.3" y="144.5">1</text>
<text x="245.3" y="146.8">2</text>
<text x="245.3" y="149.3">3</text>
<text x="245.3" y="151.6">4</text>
<text x="3.7" y="176.8">D</text>
<text x="274" y="176.8">D</text>
<text x="163.5" y="182.8">Title:</text>
<text x="223.3" y="181.5">University ofCape Town</text>
<text x="223.3" y="183.9">Department ofElectrical Engineering</text>
<text x="163.5" y="187.5">Size:</text>
<text x="163.5" y="191.1">Date: 1/14/2020</text>
<text x="180.2" y="187.5">Number:</text>
<text x="183.8" y="191.1">Time: 12:44:00 AMSheet 1 of 1</text>
<text x="201.8" y="187.5">Revision:</text>
<text x="223.3" y="186.3">Rondebosch</text>
<text x="223.3" y="188.7">Cape Town</text>
<text x="223.3" y="191.1">South Africa 7701</text>
<text x="35.6" y="197.1">1</text>
<text x="104.2" y="197.1">2</text>
<text x="163.5" y="193.5">File:</text>
<text x="169.5" y="193.5">Schematic.SchDoc</text>
<text x="173" y="197.1">3</text>
<text x="201.8" y="193.5">Author: LD Stanton</text>
<text x="241.7" y="197.1">4</text>
</g>
<g font-size="2.2" fill="#000080">
<text x="33.8" y="40.2">J1</text>
<text x="78.8" y="40.2">U1</text>
<text x="73.8" y="52.4">1uF</text>
<text x="73.8" y="49.5">C1</text>
<text x="78.8" y="52.1">MCP1700-3302E/TO</text>
<text x="109.7" y="52.4">1uF</text>
<text x="109.7" y="49.5">C2</text>
<text x="126.2" y="52.1">100nF</text>
<text x="126.2" y="49.7">C3</text>
<text x="135.7" y="52.1">100nF</text>
<text x="135.7" y="49.7">C4</text>
<text x="145.3" y="52.1">100nF</text>
<text x="145.3" y="49.7">C5</text>
<text x="33.8" y="54.5">61729-0010BLF</text>
<text x="95.3" y="90.6">P2</text>
<text x="174" y="90.6">P3</text>
<text x="37.9" y="112.2">U2</text>
<text x="187.2" y="110.5">R1</text>
<text x="187.2" y="112.9">BOOT PDR</text>
<text x="187.2" y="115.3">10K</text>
<text x="33.8" y="140.4">Y1</text>
<text x="243.6" y="140.9">P1</text>
<text x="31.5" y="149.3">C6</text>
<text x="33.8" y="146.6">8MHz</text>
<text x="43.4" y="149.3">C7</text>
<text x="31.5" y="151.6">10pF</text>
<text x="43.4" y="151.6">10pF</text>
<text x="95.3" y="152.9">Jumper Headers</text>
<text x="119" y="151.6">U3</text>
<text x="174" y="152.9">Jumper Headers</text>
<text x="243.6" y="155.2">SWD Header</text>
</g>
<g font-size="2.2" fill="#800000">
<text x="70.5" y="40.2">+5</text>
<text x="105.1" y="40.2">+3V3</text>
<text x="131.2" y="38">+3V3</text>
<text x="48.2" y="45">USB_P</text>
<text x="48.2" y="47.4">USB_N</text>
<text x="9.3" y="57.2">GND</text>
<text x="69.3" y="64.1">GND</text>
<text x="105.2" y="64.1">GND</text>
<text x="131.3" y="66.7">GND</text>
<text x="18.8" y="93">+3V3</text>
<text x="27.3" y="93">+5</text>
<text x="64.2" y="95.4">NSRT</text>
<text x="107.3" y="93">+3V3</text>
<text x="107.3" y="95.4">PC13</text>
<text x="161.8" y="93">+3V3</text>
<text x="161.8" y="95.4">GND</text>
<text x="26" y="100.2">USB_N</text>
<text x="64.2" y="97.8">SWCLK</text>
<text x="64.2" y="100.2">SWDAT</text>
<text x="107.3" y="97.8">PC14</text>
<text x="107.3" y="100.2">PC15</text>
<text x="161.8" y="97.8">PB9</text>
<text x="161.8" y="100.2">PB8</text>
<text x="26" y="102.6">USB_P</text>
<text x="107.3" y="107.4">NSRT</text>
<text x="109.7" y="102.6">OSC_IN</text>
<text x="109.7" y="105">OSC_OUT</text>
<text x="161.8" y="102.6">BOOT0</text>
<text x="161.8" y="107.4">PB6</text>
<text x="161.8" y="105">PB7</text>
<text x="186.4" y="103.6">BOOT0</text>
<text x="107.3" y="109.8">GND</text>
<text x="107.3" y="112.2">+3V3</text>
<text x="161.8" y="112.2">PB4</text>
<text x="161.8" y="109.8">PB5</text>
<text x="26.1" y="114.6">GND</text>
<text x="107.3" y="119.4">PA2</text>
<text x="107.3" y="116.9">PA1</text>
<text x="107.3" y="114.6">PA0</text>
<text x="161.4" y="119.4">SWCLK</text>
<text x="161.8" y="114.6">PB3</text>
<text x="161.8" y="116.9">PA15</text>
<text x="107.3" y="121.7">PA3</text>
<text x="107.3" y="124.1">PA4</text>
<text x="161.8" y="124.1">PF6</text>
<text x="161.8" y="121.7">PF7</text>
<text x="184.2" y="125.1">GND</text>
<text x="107.3" y="126.5">PA5</text>
<text x="107.3" y="128.9">PA6</text>
<text x="107.3" y="131.3">PA7</text>
<text x="161.4" y="126.5">SWDAT</text>
<text x="161.8" y="131.3">PA11</text>
<text x="161.8" y="128.9">PA12</text>
<text x="107.3" y="136.1">PB1</text>
<text x="107.3" y="133.7">PB0</text>
<text x="161.8" y="136.1">PA9</text>
<text x="161.8" y="133.7">PA10</text>
<text x="19.7" y="142.3">OSC_OUT</text>
<text x="41.2" y="142.3">OSC_IN</text>
<text x="107.3" y="138.5">PB2</text>
<text x="107.3" y="140.9">PB10</text>
<text x="107.3" y="143.3">PB11</text>
<text x="161.8" y="138.5">PA8</text>
<text x="161.8" y="143.3">PB14</text>
<text x="161.8" y="140.9">PB15</text>
<text x="229.2" y="143.3">SWDAT</text>
<text x="107.3" y="148.1">+3V3</text>
<text x="107.3" y="145.7">GND</text>
<text x="161.8" y="148.1">PB12</text>
<text x="161.8" y="145.7">PB13</text>
<text x="229.2" y="145.7">SWCLK</text>
<text x="229.2" y="148.1">NSRT</text>
<text x="229.2" y="150.4">GND</text>
<text x="27" y="159.1">GND</text>
<text x="39" y="159.1">GND</text>
</g>
<g font-size="2.2" fill="#90f">
<text x="138.4" y="38">Decoupling Capacitors.</text>
<text x="138.4" y="40.4">Place by pins 7-8, 23-24, &amp; 47-48</text>
<text x="16.4" y="59.5">MH2 connected to GND through</text>
<text x="16.4" y="62">connector casing and MH1. Schematic</text>
<text x="16.4" y="64.3">Unconnected because MH2 is in an</text>
<text x="16.4" y="66.7">island polygon, requiring a GND via.</text>
<text x="16.4" y="69.1">Reconnect if PCB changes.</text>
<text x="181.9" y="91.1" transform="rotate(90 181.9 91.1)">Breakout Header Pins</text>
<text x="94.9" y="110.3" transform="rotate(-90 94.9 110.3)">Breakout Header Pins</text>
<text x="97.7" y="157.6">OSC_IN &amp; OSC_OUT not connected to headers as this wil never produce a goos oscillation.</text>
<text x="18.8" y="164.8">Included for high speed clockless communication.</text>
<text x="18.8" y="167.2">Can be ommitted and HSI Oscillator used instead.</text>
<text x="18.8" y="169.6">Recommended values shown but any crystal between 4MHz and 32MHz acceptable.</text>
</g>
</svg>
